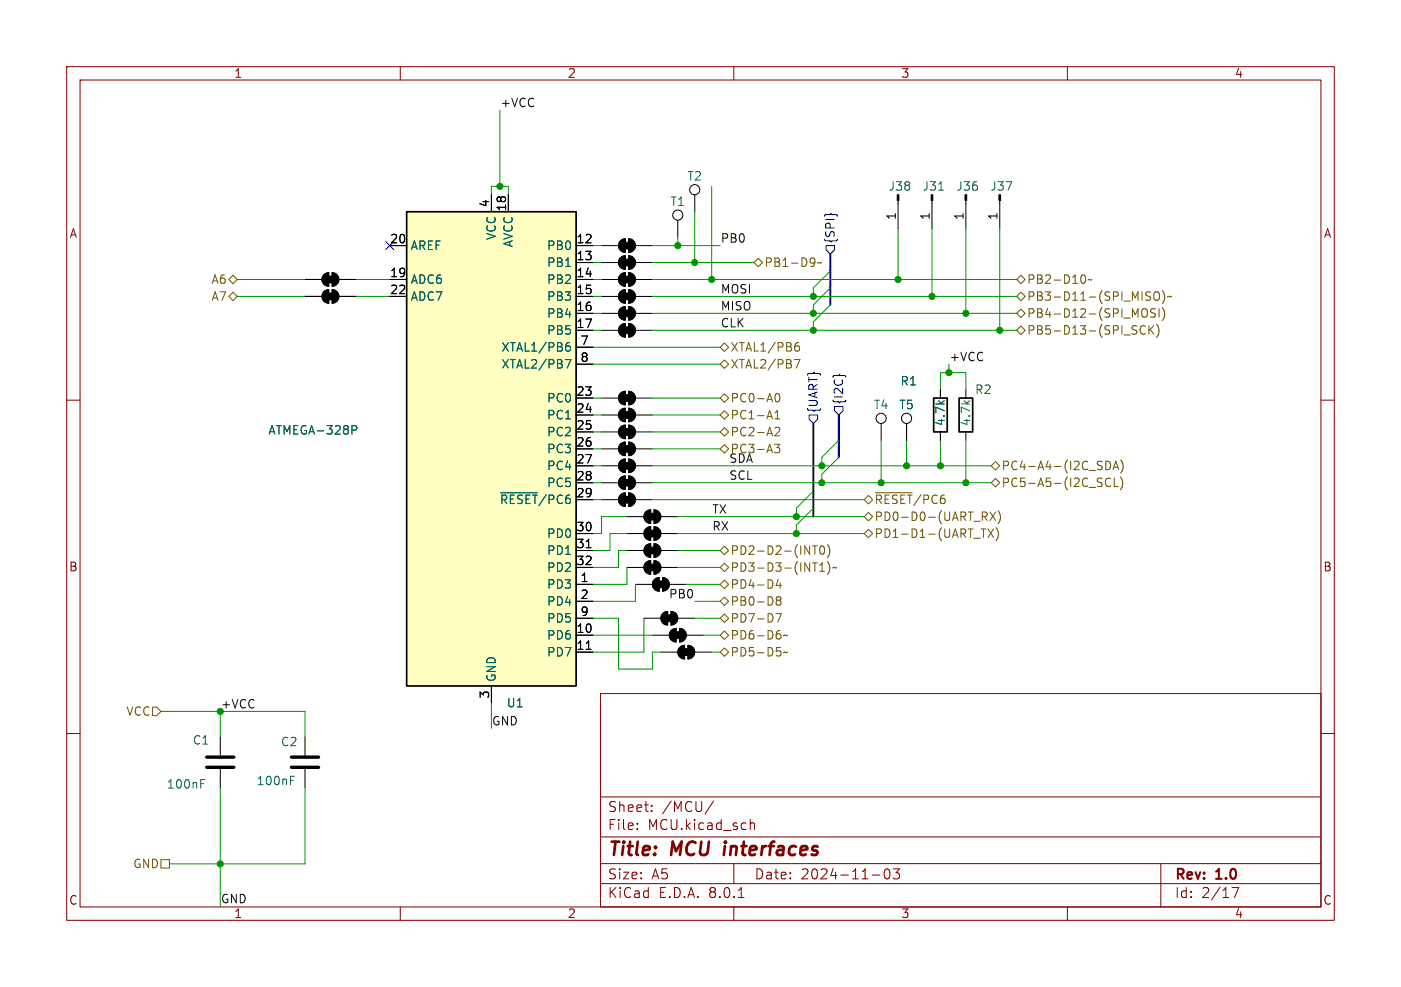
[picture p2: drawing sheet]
<svg xmlns="http://www.w3.org/2000/svg" width="210mm" height="148mm" viewBox="0 0 210 148" stroke-linecap="round" stroke-linejoin="round" font-family="sans-serif">
<g fill="none" stroke="#840000" stroke-width=".15">
<path d="M10 10h190v128h-190zM12 12h186v124h-186zM60 10v2M110 10v2M160 10v2M10 60h2M198 60h2M10 110h2M90 104h108v32h-108zM90 119.5h108M198 110h2M60 136v2"/>
<path d="M90 132.5h108M90 129.5h108M90 125.5h108M95.5 124.2v.2M95.5 123.5v.1M97.7 121.5v.2M97.7 120.8v.1M107 120.1l-1.3 1.9M110 136v2M110 129.5v3M110.7 134.6h.8M112.5 122.9v1.5"/>
<path d="M112.5 123.5a.37 .37 0 0 1 .6 .1v.8M130.8 131.2h1.1M132.7 130.4l.3-.1a.94 .94 0 0 1 0 1.5h-.1a.91 .91 0 0 1-.2-1.4zM133.9 130.3h.9l-.5 .6a.41 .41 0 0 1 .5 .2v.4l-.1 .2-.6 .1-.2-.2M160 136v2M174 129.5v6.5M184.7 133.1h1l-.7 1.5"/>
</g>
<path d="M108.7 126.9l-.2 1.3" fill="none" stroke="#840000" stroke-width=".4"/>
<g fill="#000" stroke="#000" stroke-width=".15">
<path d="M93.5 36.3h1v1h-1zM93.5 38.9h1v1h-1zM93 36.1l.4-.2 .3-.1v2a1.02 1.02 0 0 1-.9-.6 1.02 1.02 0 0 1 .2-1.1zM93 38.7l.4-.3h.3v2a1.02 1.02 0 0 1-.9-.6 1.02 1.02 0 0 1 .2-1.1zM94.2 35.8a1.02 1.02 0 0 1 1 1 1.02 1.02 0 0 1-1 1zM134.5 29.2h.2v.9h-.2zM139.6 29.2h.2v.9h-.2zM144.7 29.2h.2v.9h-.2zM149.7 29.2h.3v.9h-.3zM93.5 46.5h1v1h-1zM93.5 49h1v1h-1zM93.5 41.4h1v1h-1z"/>
<path d="M93.5 43.9h1v1.1h-1zM93 46.3l.4-.3h.3v2a1.02 1.02 0 0 1-.9-.6 1.02 1.02 0 0 1 .2-1.1zM93 48.8l.4-.2 .3-.1v2a1.02 1.02 0 0 1-.9-.6 1.02 1.02 0 0 1 .2-1.1zM93 41.2l.4-.2 .3-.1v2a1.02 1.02 0 0 1-.9-.6 1.02 1.02 0 0 1 .2-1.1zM93 43.7l.4-.2 .3-.1v2.1a1.02 1.02 0 0 1-.9-.7 1.02 1.02 0 0 1 .2-1.1zM94.2 46a1.02 1.02 0 0 1 1 1 1.02 1.02 0 0 1-1 1zM94.2 48.5a1.02 1.02 0 0 1 1 1 1.02 1.02 0 0 1-1 1zM94.2 40.9a1.02 1.02 0 0 1 1 1 1.02 1.02 0 0 1-1 1zM94.2 43.4a1.02 1.02 0 0 1 1 1.1 1.02 1.02 0 0 1-1 1zM94.2 38.4a1.02 1.02 0 0 1 1 1 1.02 1.02 0 0 1-1 1zM93.5 74.4h1v1h-1zM93.5 71.9h1v1h-1z"/>
<path d="M93 74.2l.4-.2 .3-.1v2a1.02 1.02 0 0 1-.9-.6 1.02 1.02 0 0 1 .2-1.1zM93 71.7l.4-.3h.3v2a1.02 1.02 0 0 1-.9-.6 1.02 1.02 0 0 1 .2-1.1zM94.2 73.9a1.02 1.02 0 0 1 1 1 1.02 1.02 0 0 1-1 1zM94.2 71.4a1.02 1.02 0 0 1 1 1 1.02 1.02 0 0 1-1 1zM97.3 82h1v1.1h-1zM96.8 81.8l.4-.2 .3-.1v2.1a1.02 1.02 0 0 1-.9-.7 1.02 1.02 0 0 1 .2-1.1zM98 81.5a1.02 1.02 0 0 1 1.1 1.1 1.02 1.02 0 0 1-1.1 1zM98.6 87.1h1v1h-1zM98.1 86.9l.4-.2 .3-.1v2a1.02 1.02 0 0 1-.9-.6 1.02 1.02 0 0 1 .2-1.1zM99.3 86.6a1.02 1.02 0 0 1 1 1 1.02 1.02 0 0 1-1 1zM101.1 94.7h1v1.1h-1zM100.6 94.5l.4-.2 .3-.1v2.1a1.02 1.02 0 0 1-.9-.7 1.02 1.02 0 0 1 .2-1.1z"/>
<path d="M101.9 94.2a1.02 1.02 0 0 1 1 1.1 1.02 1.02 0 0 1-1 1zM102.4 97.3h1v1h-1zM101.9 97.1l.4-.3h.3v2a1.02 1.02 0 0 1-.9-.6 1.02 1.02 0 0 1 .2-1.1zM103.1 96.8a1.02 1.02 0 0 1 1 1 1.02 1.02 0 0 1-1 1z"/>
</g>
<g fill="none" stroke="#000" stroke-width=".15">
<path d="M90.2 36.8h2.5M90.2 39.4h2.5M93 36.1l.4-.2 .3-.1v2a1.02 1.02 0 0 1-.9-.6 1.02 1.02 0 0 1 .2-1.1zM93 38.7l.4-.3h.3v2a1.02 1.02 0 0 1-.9-.6 1.02 1.02 0 0 1 .2-1.1zM94.2 35.8a1.02 1.02 0 0 1 1 1 1.02 1.02 0 0 1-1 1zM94.2 38.4a1.02 1.02 0 0 1 1 1 1.02 1.02 0 0 1-1 1zM95.2 36.8h2.6M95.2 39.4h2.6M134.6 30.1v4.2M139.7 30.1v4.2M144.8 30.1v4.2M149.9 30.1v4.2"/>
<path d="M90.2 47h2.5M90.2 49.5h2.5M90.2 41.9h2.5M90.2 44.5h2.5M93 46.3l.4-.3h.3v2a1.02 1.02 0 0 1-.9-.6 1.02 1.02 0 0 1 .2-1.1zM93 48.8l.4-.2 .3-.1v2a1.02 1.02 0 0 1-.9-.6 1.02 1.02 0 0 1 .2-1.1zM93 41.2l.4-.2 .3-.1v2a1.02 1.02 0 0 1-.9-.6 1.02 1.02 0 0 1 .2-1.1zM93 43.7l.4-.2 .3-.1v2.1a1.02 1.02 0 0 1-.9-.7 1.02 1.02 0 0 1 .2-1.1zM94.2 46a1.02 1.02 0 0 1 1 1 1.02 1.02 0 0 1-1 1zM94.2 48.5a1.02 1.02 0 0 1 1 1 1.02 1.02 0 0 1-1 1zM94.2 40.9a1.02 1.02 0 0 1 1 1 1.02 1.02 0 0 1-1 1zM94.2 43.4a1.02 1.02 0 0 1 1 1.1 1.02 1.02 0 0 1-1 1z"/>
<path d="M95.2 47h2.6M95.2 49.5h2.6M95.2 41.9h2.6M95.2 44.5h2.6M90.2 74.9h2.5M90.2 72.4h2.5M93 74.2l.4-.2 .3-.1v2a1.02 1.02 0 0 1-.9-.6 1.02 1.02 0 0 1 .2-1.1zM93 71.7l.4-.3h.3v2a1.02 1.02 0 0 1-.9-.6 1.02 1.02 0 0 1 .2-1.1zM94.2 73.9a1.02 1.02 0 0 1 1 1 1.02 1.02 0 0 1-1 1zM94.2 71.4a1.02 1.02 0 0 1 1 1 1.02 1.02 0 0 1-1 1zM95.2 74.9h2.6M95.2 72.4h2.6"/>
<path d="M94 82.6h2.5M95.2 87.6h2.6M96.8 81.8l.4-.2 .3-.1v2.1a1.02 1.02 0 0 1-.9-.7 1.02 1.02 0 0 1 .2-1.1zM97.8 95.3h2.5M98 81.5a1.02 1.02 0 0 1 1.1 1.1 1.02 1.02 0 0 1-1.1 1zM98.1 86.9l.4-.2 .3-.1v2a1.02 1.02 0 0 1-.9-.6 1.02 1.02 0 0 1 .2-1.1zM99.1 82.6h2.5M99.1 97.8h2.5M99.3 86.6a1.02 1.02 0 0 1 1 1 1.02 1.02 0 0 1-1 1zM100.3 87.6h2.6M100.6 94.5l.4-.2 .3-.1v2.1a1.02 1.02 0 0 1-.9-.7 1.02 1.02 0 0 1 .2-1.1zM101.9 94.2a1.02 1.02 0 0 1 1 1.1 1.02 1.02 0 0 1-1 1z"/>
<path d="M101.9 97.1l.4-.3h.3v2a1.02 1.02 0 0 1-.9-.6 1.02 1.02 0 0 1 .2-1.1zM102.9 95.3h2.5M103.1 96.8a1.02 1.02 0 0 1 1 1 1.02 1.02 0 0 1-1 1zM104.1 97.8h2.6"/>
</g>
<path d="M140.7 28.5h.7" fill="none" stroke="#006464" stroke-width=".15"/>
<path d="M61 31.8h25.4v71.1h-25.4z" fill="#ffffc2"/>
<path d="M61 31.8h25.4v71.1h-25.4zM140 59.7h2v5.1h-2zM143.8 59.7h2v5.1h-2z" fill="none" stroke="#000" stroke-width=".25"/>
<g fill="none" stroke="#000" stroke-width=".15">
<path d="M58.4 36.8h2.6M73.7 29.2v2.6M76.2 29.2v2.6M86.4 36.8h2.5M86.4 39.4h2.5M101.6 33v2.6M104.1 29.2v2.6M45.7 41.9h2.6M45.7 44.5h2.6M48.6 43.7l.3-.2 .4-.1v2.1a1.02 1.02 0 0 1-1-.7 1.02 1.02 0 0 1 .3-1.1zM48.6 41.2l.3-.2 .4-.1v2a1.02 1.02 0 0 1-1-.6 1.02 1.02 0 0 1 .3-1.1zM49.8 43.4a1.02 1.02 0 0 1 1 1.1 1.02 1.02 0 0 1-1 1z"/>
<path d="M49.8 40.9a1.02 1.02 0 0 1 1 1 1.02 1.02 0 0 1-1 1zM50.8 41.9h2.5M50.8 44.5h2.5M58.4 41.9h2.6M58.4 44.5h2.6M86.4 41.9h2.5M86.4 44.5h2.5M86.4 47h2.5M86.4 49.5h2.5M86.4 59.7h2.5M86.4 52.1h2.5M86.4 54.6h2.5"/>
<path d="M90.2 59.7h2.5M93 59l.4-.3h.3v2a1.02 1.02 0 0 1-.9-.6 1.02 1.02 0 0 1 .2-1.1zM94.2 58.7a1.02 1.02 0 0 1 1 1 1.02 1.02 0 0 1-1 1zM95.2 59.7h2.6M141 58.4v1.3M144.8 58.4v1.3M86.4 62.2h2.5M86.4 64.8h2.5M86.4 67.3h2.5M86.4 69.9h2.5M86.4 72.4h2.5M86.4 74.9h2.5"/>
<path d="M90.2 62.2h2.5M90.2 64.8h2.5M90.2 67.3h2.5M90.2 69.9h2.5M93 61.5l.4-.2 .3-.1v2a1.02 1.02 0 0 1-.9-.6 1.02 1.02 0 0 1 .2-1.1zM93 64.1l.4-.3h.3v2a1.02 1.02 0 0 1-.9-.6 1.02 1.02 0 0 1 .2-1.1zM93 69.1l.4-.2 .3-.1v2.1a1.02 1.02 0 0 1-.9-.7 1.02 1.02 0 0 1 .2-1.1zM93 66.6l.4-.2 .3-.1v2a1.02 1.02 0 0 1-.9-.6 1.02 1.02 0 0 1 .2-1.1zM94 77.5h2.5M94.2 61.2a1.02 1.02 0 0 1 1 1 1.02 1.02 0 0 1-1 1zM94.2 63.8a1.02 1.02 0 0 1 1 1 1.02 1.02 0 0 1-1 1zM94.2 68.8a1.02 1.02 0 0 1 1 1.1 1.02 1.02 0 0 1-1 1z"/>
<path d="M94.2 66.3a1.02 1.02 0 0 1 1 1 1.02 1.02 0 0 1-1 1zM95.2 62.2h2.6M95.2 64.8h2.6M95.2 67.3h2.6M95.2 69.9h2.6M96.8 76.8l.4-.3h.3v2a1.02 1.02 0 0 1-.9-.6 1.02 1.02 0 0 1 .2-1.1zM96.8 79.3l.4-.2 .3-.1v2a1.02 1.02 0 0 1-.9-.6 1.02 1.02 0 0 1 .2-1.1zM98 76.5a1.02 1.02 0 0 1 1.1 1 1.02 1.02 0 0 1-1.1 1zM98 79a1.02 1.02 0 0 1 1.1 1 1.02 1.02 0 0 1-1.1 1zM99.1 77.5h2.5M132.1 63.5v2.5M135.9 63.5v2.5"/>
<path d="M141 64.8v1.2M144.8 64.8v1.2M86.4 87.6h2.5M86.4 95.3h2.5M86.4 97.8h2.5M86.4 90.2h2.5M86.4 80h2.5M86.4 82.6h2.5M86.4 85.1h2.5M86.4 92.7h2.5M87.9 97.4h.7M87.9 82.1h.7"/>
<path d="M94 80h2.5M94 85.1h2.5M96.5 92.7h2.6M96.8 84.4l.4-.3h.3v2a1.02 1.02 0 0 1-.9-.6 1.02 1.02 0 0 1 .2-1.1zM98 84.1a1.02 1.02 0 0 1 1.1 1 1.02 1.02 0 0 1-1.1 1zM99.1 80h2.5M99.1 85.1h2.5M99.4 92l.3-.2 .4-.1v2a1.02 1.02 0 0 1-1-.6 1.02 1.02 0 0 1 .3-1.1zM100.6 91.7a1.02 1.02 0 0 1 1 1 1.02 1.02 0 0 1-1 1zM101.6 92.7h2.5M33 110.5v2.8M33 115.3v2.8"/>
<path d="M45.7 110.5v2.8M45.7 115.3v2.8M73.7 102.9v2.5"/>
<circle cx="101.6" cy="32.3" r=".76"/>
<circle cx="104.1" cy="28.4" r=".76"/>
<circle cx="132.1" cy="62.7" r=".76"/>
<circle cx="135.9" cy="62.7" r=".76"/>
</g>
<path d="M84.7 53.9h.9l-.6 1.3M84.8 52l.5-.1 .2 .2-.1 .5h-.4l-.2-.1M85.4 51.4a.45 .45 0 0 0-.6 .3M52.8 63.8h.4l.3 .3-.1 .3-.6 .1M75.1 73.9h5.4M30.1 117.5h.4M30.1 116.9h.6M43.6 117h.4M43.6 116.4h.6" fill="none" stroke="#006464" stroke-width=".15"/>
<g fill="#000" stroke="#000" stroke-width=".15">
<path d="M49 43.9h1v1.1h-1zM49 41.4h1v1h-1zM48.6 43.7l.3-.2 .4-.1v2.1a1.02 1.02 0 0 1-1-.7 1.02 1.02 0 0 1 .3-1.1zM48.6 41.2l.3-.2 .4-.1v2a1.02 1.02 0 0 1-1-.6 1.02 1.02 0 0 1 .3-1.1zM49.8 43.4a1.02 1.02 0 0 1 1 1.1 1.02 1.02 0 0 1-1 1zM49.8 40.9a1.02 1.02 0 0 1 1 1 1.02 1.02 0 0 1-1 1zM93.5 59.2h1v1h-1zM93 59l.4-.3h.3v2a1.02 1.02 0 0 1-.9-.6 1.02 1.02 0 0 1 .2-1.1zM93.5 61.7h1v1h-1zM93.5 64.3h1v1h-1zM93.5 69.3h1v1.1h-1zM93.5 66.8h1v1h-1z"/>
<path d="M93 61.5l.4-.2 .3-.1v2a1.02 1.02 0 0 1-.9-.6 1.02 1.02 0 0 1 .2-1.1zM93 64.1l.4-.3h.3v2a1.02 1.02 0 0 1-.9-.6 1.02 1.02 0 0 1 .2-1.1zM93 69.1l.4-.2 .3-.1v2.1a1.02 1.02 0 0 1-.9-.7 1.02 1.02 0 0 1 .2-1.1zM93 66.6l.4-.2 .3-.1v2a1.02 1.02 0 0 1-.9-.6 1.02 1.02 0 0 1 .2-1.1zM94.2 58.7a1.02 1.02 0 0 1 1 1 1.02 1.02 0 0 1-1 1zM94.2 61.2a1.02 1.02 0 0 1 1 1 1.02 1.02 0 0 1-1 1zM94.2 63.8a1.02 1.02 0 0 1 1 1 1.02 1.02 0 0 1-1 1zM94.2 68.8a1.02 1.02 0 0 1 1 1.1 1.02 1.02 0 0 1-1 1zM94.2 66.3a1.02 1.02 0 0 1 1 1 1.02 1.02 0 0 1-1 1zM97.3 77h1v1h-1zM97.3 79.5h1v1h-1zM96.8 76.8l.4-.3h.3v2a1.02 1.02 0 0 1-.9-.6 1.02 1.02 0 0 1 .2-1.1z"/>
<path d="M96.8 79.3l.4-.2 .3-.1v2a1.02 1.02 0 0 1-.9-.6 1.02 1.02 0 0 1 .2-1.1zM98 76.5a1.02 1.02 0 0 1 1.1 1 1.02 1.02 0 0 1-1.1 1zM97.3 84.6h1v1h-1zM96.8 84.4l.4-.3h.3v2a1.02 1.02 0 0 1-.9-.6 1.02 1.02 0 0 1 .2-1.1zM98 79a1.02 1.02 0 0 1 1.1 1 1.02 1.02 0 0 1-1.1 1zM98 84.1a1.02 1.02 0 0 1 1.1 1 1.02 1.02 0 0 1-1.1 1zM99.8 92.2h1v1h-1zM99.4 92l.3-.2 .4-.1v2a1.02 1.02 0 0 1-1-.6 1.02 1.02 0 0 1 .3-1.1zM100.6 91.7a1.02 1.02 0 0 1 1 1 1.02 1.02 0 0 1-1 1z"/>
</g>
<path d="M31 113.5h4.1M31 115.1h4.1M43.7 113.5h4.1M43.7 115.1h4.1" fill="none" stroke="#000" stroke-width=".51"/>
<g fill="none" stroke="#725600" stroke-width=".15">
<path d="M113 39.4l.7-.7 .6 .7-.6 .6zM123.1 39.3l-.2 .2-.2-.2-.2 .2M34.3 44.5l.6-.7 .7 .7-.7 .6zM34.3 41.9l.6-.6 .7 .6-.7 .6zM107.9 54.6l.7-.6 .6 .6-.6 .6zM107.9 52.1l.7-.7 .6 .7-.6 .6zM107.9 59.7l.7-.6 .6 .6-.6 .6zM116.3 59.1l.2-.1a.69 .69 0 0 1 .5 .5 .69 .69 0 0 1-.3 .7l-.1 .1a.69 .69 0 0 1-.5-.6 .69 .69 0 0 1 .2-.6zM119.1 53.9h.8l-.5 1.3M119.2 52l.4-.1 .3 .2-.2 .5h-.3l-.2-.1M119.7 51.4a.45 .45 0 0 0-.5 .3M152.4 44.5l.6-.7 .7 .7-.7 .6z"/>
<path d="M152.4 41.9l.6-.6 .7 .6-.7 .6zM152.4 47l.6-.6 .7 .6-.7 .6zM153 48.9l.7 .6-.7 .7-.6-.7zM162.5 41.3l.2 .4-.2 .7M163.7 41.9l-.2 .1-.2-.1-.2 .1M171.4 46.3a.43 .43 0 0 1 .6 .4v.4a.43 .43 0 0 1-.6 .5M171.7 49a.51 .51 0 0 0-.7 0 .51 .51 0 0 0-.1 .6 .48 .48 0 0 0 .2 .5 .48 .48 0 0 0 .6-.1M172.2 48.8v1.3M172.4 49.4l.6 .7M173 48.8l-.8 .8M173 43.9a.43 .43 0 0 1 .5-.1 .43 .43 0 0 1 .3 .4v.4a.42 .42 0 0 1-.4 .4 .42 .42 0 0 1-.4-.4zM173.2 46.4l-.5-.1-.2 .1v.4l.6 .2 .1 .3-.2 .3-.5-.1"/>
<path d="M173.4 48.7a1.46 1.46 0 0 1 0 1.9M173.7 46.3v1.3M174.2 43.6a1.46 1.46 0 0 1 0 1.9M174.2 46.1a1.46 1.46 0 0 1 0 2M175.6 44.4l-.2 .1-.2-.1-.2 .1M107.9 67.3l.7-.6 .6 .6-.6 .6zM107.9 62.2l.7-.6 .6 .6-.6 .7zM107.9 64.8l.7-.7 .6 .7-.6 .6zM116.1 66.6h.8l-.4 .5 .3 .1v.6l-.2 .1h-.3l-.2-.1M116.2 64.2l.4-.1 .2 .1 .1 .2-.8 .9h.8M116.2 62.8h.7M116.2 61.9l.3-.4v1.3"/>
<path d="M129.5 74.9l.7-.6 .6 .6-.6 .7zM130.2 76.8l.6 .7-.6 .6-.7-.6zM131.2 73.9h5.5M147.1 79.3h.7M147.6 77.4l.4 .6M147.7 76.8l.3 .2-.1 .3-.2 .1M148.1 79.3l.8 1.3M148.4 76.8l.8 1.2M148.6 69.9l.6-.7 .7 .7-.7 .6zM148.6 72.4l.6-.6 .7 .6-.7 .6zM148.9 79.3l-.8 1.3M149.2 76.8l-.8 1.2"/>
<path d="M149.3 79.1a1.46 1.46 0 0 1 0 2M149.6 76.6a1.46 1.46 0 0 1 0 1.9M165.8 69.2a.64 .64 0 0 1 .7 .6 .64 .64 0 0 1-.7 .6M166.5 71.8a.51 .51 0 0 0-.7 0 .51 .51 0 0 0-.1 .6 .48 .48 0 0 0 .2 .5 .48 .48 0 0 0 .6-.1M166.8 70.4l.5-1.2 .4 1.2M167 70.1h.6M167 71.7v1.3h.6M167.9 71.5a1.46 1.46 0 0 1 0 2M168 69a1.46 1.46 0 0 1 0 1.9M107.9 85.1l.7-.6 .6 .6-.6 .6zM107.9 90.2l.7-.7 .6 .7-.6 .6zM107.9 82.6l.7-.7 .6 .7-.6 .6z"/>
<path d="M107.9 97.8l.7-.6 .6 .6-.6 .6zM107.9 95.3l.7-.7 .6 .7-.6 .6zM107.9 92.7l.7-.6 .6 .6-.6 .6zM107.9 87.6l.7-.6 .6 .6-.6 .7zM116.3 92h.8l-.5 1.3M116.6 90l-.3-.2 .3-.3h.2l.3 .2-.3 .3M116.6 90l-.3 .3 .1 .3 .2 .1h.3l.2-.2v-.2l-.3-.3M116.6 90h.2M116.6 86.9l-.3 .9h.8M116.9 87.4v.8M118 97.8l-.1 .1-.3-.1-.2 .1M118 95.2l-.1 .1-.3-.1-.2 .1"/>
<path d="M121.8 81.9h.7M122.2 81.9v1.2M122.9 85.7h.7M122.9 84.8l.3-.4v1.3M123 82l.2-.1a.68 .68 0 0 1 .4 .6 .68 .68 0 0 1-.4 .6l-.2-.1-.1-.4zM124 84.2a1.46 1.46 0 0 1 0 2M124 81.7a1.46 1.46 0 0 1 0 1.9M125.4 85.1l-.2 .1-.2-.1-.2 .1M129.5 80l.7-.6 .6 .6-.6 .6zM22.9 106h.6l.6 .7-.6 .6h-.6zM24.1 128.9h1.3v1.3h-1.3z"/>
</g>
<path d="M57.8 36.2l1.2 1.2M59 36.2l-1.2 1.2M123.8 36.8h1.3v.7l-.6 .6-.7-.6zM124.5 32.1l.1-.1v.1M125.6 56.3l.2-.2 .2 .2M121.3 62.2h1.3v.7l-.7 .6-.6-.6zM125.1 61h1.3v.6l-.7 .6-.6-.6z" fill="none" stroke="#000084" stroke-width=".15"/>
<path d="M124.5 38.1v7.6M121.9 63.5v14M125.7 62.2v6.4" fill="none" stroke="#000084" stroke-width=".3"/>
<g fill="none" stroke="#009600" stroke-width=".15">
<path d="M74.9 16.5v11.4M73.7 29.2v-1.3h2.5v1.3M88.9 39.4h1.3M88.9 36.8h1.3M97.8 39.4h15.2M97.8 36.8h10.1M101.6 35.6v1.2M104.1 31.8v7.6M106.7 27.9v14M134.6 34.3v7.6M139.7 34.3v10.2M144.8 34.3v12.7"/>
<path d="M149.9 34.3v15.2M35.6 44.5h10.1M35.6 41.9h10.1M53.3 44.5h5.1M53.3 41.9h5.1M88.9 44.5h1.3M88.9 49.5h1.3M88.9 41.9h1.3M88.9 47h1.3M88.9 59.7h1.3M88.9 54.6h19M88.9 52.1h19"/>
<path d="M97.8 44.5h54.6M97.8 49.5h54.6M97.8 41.9h54.6M97.8 47h54.6M97.8 59.7h10.1M124.5 40.6l-2.6 2.6v1.3M124.5 43.2l-2.6 2.5v1.3M124.5 45.7l-2.6 2.6v1.2M141 58.4v-2.5h3.8v2.5M142.2 54.6v1.3M88.9 62.2h1.3M88.9 74.9h1.3"/>
<path d="M88.9 72.4h1.3M88.9 69.9h1.3M88.9 67.3h1.3M88.9 64.8h1.3M94 77.5h-3.8v2.5h-1.3M97.8 62.2h10.1M97.8 74.9h31.7M97.8 72.4h50.8M97.8 69.9h50.8M97.8 67.3h10.1M97.8 64.8h10.1M101.6 77.5h27.9"/>
<path d="M121.9 73.7l-2.5 2.5v1.3M121.9 76.2l-2.5 2.5v1.3M125.7 66l-2.5 2.6v1.3M125.7 68.6l-2.5 2.5v1.3M132.1 66v6.4M135.9 66v3.9M141 66v3.9M144.8 66v6.4M88.9 92.7h3.8v7.6h5.1v-2.5h1.3M88.9 95.3h8.9M94 82.6h-1.3v2.5h-3.8M94 80h-2.6v2.6h-2.5"/>
<path d="M94 85.1v2.5h-5.1M95.2 87.6v2.6h-6.3M96.5 92.7v5.1h-7.6M101.6 82.6h6.3M101.6 80h27.9M101.6 85.1h6.3M102.9 87.6h5M104.1 90.2h3.8M104.1 92.7h3.8M105.4 95.3h2.5M106.7 97.8h1.2M24.1 106.7h21.6v3.8"/>
<path d="M33 106.7v3.8M33 118.1v17.8M45.7 118.1v11.4h-20.3M73.7 105.4v3.8"/>
</g>
<g fill="#009600" stroke="#009600" stroke-width=".15">
<circle cx="132.1" cy="72.4" r=".46"/>
<circle cx="123.2" cy="72.4" r=".46"/>
<circle cx="119.4" cy="80" r=".46"/>
<circle cx="119.4" cy="77.5" r=".46"/>
<circle cx="139.7" cy="44.5" r=".46"/>
<circle cx="134.6" cy="41.9" r=".46"/>
<circle cx="121.9" cy="49.5" r=".46"/>
<circle cx="144.8" cy="47" r=".46"/>
<circle cx="149.9" cy="49.5" r=".46"/>
<circle cx="121.9" cy="44.5" r=".46"/>
<circle cx="121.9" cy="47" r=".46"/>
<circle cx="106.7" cy="41.9" r=".46"/>
<circle cx="141" cy="69.9" r=".46"/>
<circle cx="142.2" cy="55.9" r=".46"/>
<circle cx="144.8" cy="72.4" r=".46"/>
<circle cx="135.9" cy="69.9" r=".46"/>
<circle cx="101.6" cy="36.8" r=".46"/>
<circle cx="74.9" cy="27.9" r=".46"/>
<circle cx="104.1" cy="39.4" r=".46"/>
<circle cx="123.2" cy="69.9" r=".46"/>
<circle cx="33" cy="106.7" r=".46"/>
<circle cx="33" cy="129.5" r=".46"/>
</g>
<g font-size="2.8" fill="#840000">
<text x="91" y="128.9">Title:</text>
<text x="100.7" y="128.9">MCU</text>
<text x="109.4" y="128.9">interfaces</text>
</g>
<g font-size="2.1" fill="#840000">
<text x="91" y="124.7">File:</text>
<text x="91" y="122">Sheet:</text>
<text x="97.1" y="124.7">MCU.kicad_sch</text>
<text x="99.2" y="122">/MCU/</text>
<text x="91" y="134.9">KiCad</text>
<text x="91" y="132.1">Size:</text>
<text x="97.7" y="132.1">A5</text>
<text x="98.7" y="134.9">E.D.A.</text>
<text x="106.3" y="134.9">8.0.1</text>
<text x="113" y="132.1">Date:</text>
<text x="120" y="132.1">2024-11-03</text>
<text x="176" y="132.3">Rev:</text>
<text x="176" y="134.9">Id:</text>
<text x="180.1" y="134.9">2/17</text>
<text x="182.4" y="132.3">1.0</text>
</g>
<g font-size="1.8" fill="#840000">
<text x="35" y="11.9">1</text>
<text x="85" y="11.9">2</text>
<text x="135" y="11.9">3</text>
<text x="185" y="11.9">4</text>
<text x="10.3" y="35.9">A</text>
<text x="198.4" y="35.9">A</text>
<text x="10.3" y="85.9">B</text>
<text x="198.3" y="85.9">B</text>
<text x="10.3" y="135.9">C</text>
<text x="35" y="137.9">1</text>
<text x="85" y="137.9">2</text>
<text x="135" y="137.9">3</text>
<text x="185" y="137.9">4</text>
<text x="198.3" y="135.9">C</text>
</g>
<g font-size="1.8" fill="#0f0f0f">
<text x="74.9" y="16.2">+VCC</text>
<text x="107.9" y="36.5">PB0</text>
<text x="107.9" y="46.6">MISO</text>
<text x="107.9" y="44.1">MOSI</text>
<text x="107.9" y="49.2">CLK</text>
<text x="142.2" y="54.3">+VCC</text>
<text x="109.2" y="69.5">SDA</text>
<text x="106.7" y="77.1">TX</text>
<text x="109.2" y="72">SCL</text>
<text x="106.7" y="79.7">RX</text>
<text x="100.2" y="89.8">PB0</text>
<text x="33" y="106.3">+VCC</text>
<text x="73.7" y="108.9">GND</text>
<text x="33" y="135.5">GND</text>
</g>
<g font-size="1.8" fill="#006464">
<text x="102.9" y="27.3">T2</text>
<text x="133.1" y="28.8">J38</text>
<text x="138.2" y="28.8">J31</text>
<text x="143.3" y="28.8">J36</text>
<text x="148.3" y="28.8">J37</text>
<text x="100.4" y="31.1">T1</text>
<text x="61.5" y="37.7">AREF</text>
<text x="74.5" y="36.1" transform="rotate(-90 74.5 36.1)">VCC</text>
<text x="77.1" y="37.2" transform="rotate(-90 77.1 37.2)">AVCC</text>
<text x="81.9" y="37.7">PB0</text>
<text x="81.9" y="40.2">PB1</text>
<text x="61.5" y="42.8">ADC6</text>
<text x="61.5" y="45.3">ADC7</text>
<text x="81.9" y="42.8">PB2</text>
<text x="81.9" y="45.3">PB3</text>
<text x="81.9" y="47.9">PB4</text>
<text x="75.1" y="52.9">XTAL1/PB6</text>
<text x="81.9" y="50.4">PB5</text>
<text x="75.1" y="55.5">XTAL2/PB7</text>
<text x="134.9" y="58">R1</text>
<text x="146.1" y="59.3">R2</text>
<text x="40.1" y="65.4">ATMEGA-328P</text>
<text x="81.9" y="60.6">PC0</text>
<text x="81.9" y="63.1">PC1</text>
<text x="81.9" y="65.6">PC2</text>
<text x="130.9" y="61.6">T4</text>
<text x="134.7" y="61.6">T5</text>
<text x="141.8" y="64" transform="rotate(-90 141.8 64)">4.7k</text>
<text x="145.6" y="64" transform="rotate(-90 145.6 64)">4.7k</text>
<text x="81.9" y="68.2">PC3</text>
<text x="81.9" y="70.7">PC4</text>
<text x="74.8" y="75.8">~{RESET}/PC6</text>
<text x="81.9" y="73.3">PC5</text>
<text x="81.9" y="80.9">PD0</text>
<text x="81.9" y="83.4">PD1</text>
<text x="81.9" y="88.5">PD3</text>
<text x="81.9" y="86">PD2</text>
<text x="81.9" y="91">PD4</text>
<text x="81.9" y="93.6">PD5</text>
<text x="81.9" y="96.1">PD6</text>
<text x="81.9" y="98.7">PD7</text>
<text x="74.5" y="102.4" transform="rotate(-90 74.5 102.4)">GND</text>
<text x="75.9" y="106.3">U1</text>
<text x="28.8" y="111.9">C1</text>
<text x="42" y="112.1">C2</text>
<text x="24.9" y="118.5">100nF</text>
<text x="38.4" y="118">100nF</text>
</g>
<g font-size="1.8">
<text x="73.4" y="31.2" transform="rotate(-90 73.4 31.2)">4</text>
<text x="75.9" y="31.8" transform="rotate(-90 75.9 31.8)">18</text>
<text x="134.4" y="33.1" transform="rotate(-90 134.4 33.1)">1</text>
<text x="139.4" y="33.1" transform="rotate(-90 139.4 33.1)">1</text>
<text x="144.5" y="33.1" transform="rotate(-90 144.5 33.1)">1</text>
<text x="149.6" y="33.1" transform="rotate(-90 149.6 33.1)">1</text>
<text x="58.4" y="41.7">19</text>
<text x="58.4" y="36.6">20</text>
<text x="86.3" y="36.6">12</text>
<text x="86.3" y="39.1">13</text>
<text x="86.3" y="41.7">14</text>
<text x="58.4" y="44.2">22</text>
<text x="86.3" y="44.2">15</text>
<text x="86.3" y="46.7">16</text>
<text x="86.3" y="49.3">17</text>
<text x="86.9" y="51.8">7</text>
<text x="86.3" y="59.4">23</text>
<text x="86.9" y="54.4">8</text>
<text x="86.3" y="62">24</text>
<text x="86.3" y="64.5">25</text>
<text x="86.3" y="67.1">26</text>
<text x="86.3" y="69.6">27</text>
<text x="86.3" y="72.1">28</text>
<text x="86.3" y="74.7">29</text>
<text x="86.3" y="79.8">30</text>
<text x="86.3" y="82.3">31</text>
<text x="86.3" y="84.8">32</text>
<text x="86.9" y="87.4">1</text>
<text x="86.9" y="89.9">2</text>
<text x="86.3" y="95">10</text>
<text x="86.9" y="92.5">9</text>
<text x="86.3" y="97.5">11</text>
<text x="73.4" y="104.8" transform="rotate(-90 73.4 104.8)">3</text>
</g>
<g font-size="1.8" fill="#725600">
<text x="114.5" y="40.2">PB1-D9~</text>
<text x="31.6" y="45.3">A7</text>
<text x="31.6" y="42.8">A6</text>
<text x="153.9" y="45.3">PB3-D11-(SPI_MISO)~</text>
<text x="153.9" y="42.8">PB2-D10~</text>
<text x="153.9" y="47.9">PB4-D12-(SPI_MOSI)</text>
<text x="109.4" y="52.9">XTAL1/PB6</text>
<text x="153.9" y="50.4">PB5-D13-(SPI_SCK)</text>
<text x="109.4" y="55.5">XTAL2/PB7</text>
<text x="109.4" y="63.1">PC1-A1</text>
<text x="109.4" y="60.6">PC0-A0</text>
<text x="109.4" y="65.6">PC2-A2</text>
<text x="109.4" y="68.2">PC3-A3</text>
<text x="150.1" y="70.7">PC4-A4-(I2C_SDA)</text>
<text x="131" y="75.8">~{RESET}/PC6</text>
<text x="150.1" y="73.3">PC5-A5-(I2C_SCL)</text>
<text x="109.4" y="83.4">PD2-D2-(INT0)</text>
<text x="131" y="78.3">PD0-D0-(UART_RX)</text>
<text x="131" y="80.9">PD1-D1-(UART_TX)</text>
<text x="109.4" y="86">PD3-D3-(INT1)~</text>
<text x="109.4" y="88.5">PD4-D4</text>
<text x="109.4" y="91">PB0-D8</text>
<text x="109.4" y="93.6">PD7-D7</text>
<text x="109.4" y="98.7">PD5-D5~</text>
<text x="109.4" y="96.1">PD6-D6~</text>
<text x="18.8" y="107.5">VCC</text>
<text x="19.9" y="130.4">GND</text>
</g>
<g font-size="1.8" fill="#000084">
<text x="125.3" y="36.6" transform="rotate(-90 125.3 36.6)">{SPI}</text>
<text x="122.8" y="62" transform="rotate(-90 122.8 62)">{UART}</text>
<text x="126.6" y="60.8" transform="rotate(-90 126.6 60.8)">{I2C}</text>
</g>
</svg>
